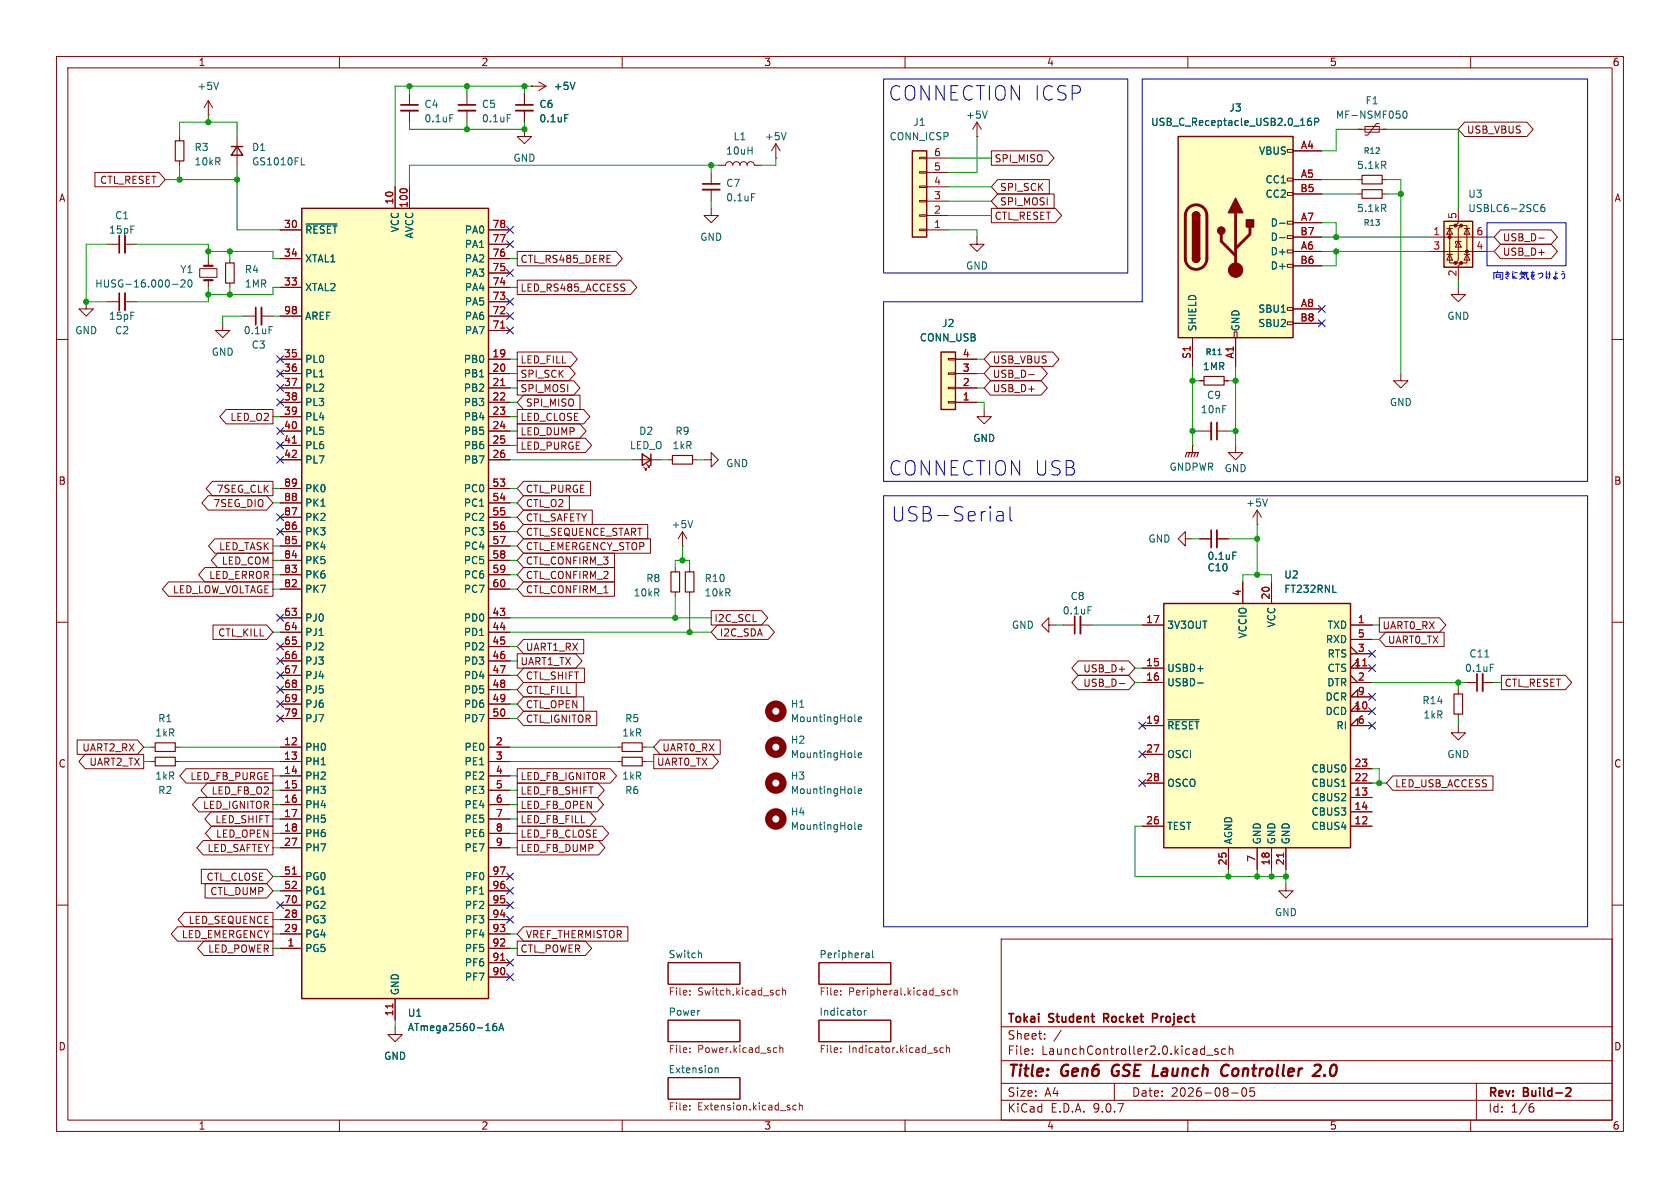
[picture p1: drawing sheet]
<svg xmlns="http://www.w3.org/2000/svg" width="297mm" height="210mm" viewBox="0 0 297 210" stroke-linecap="round" stroke-linejoin="round" font-family="sans-serif">
<g fill="none" stroke="#840000" stroke-width=".18">
<path d="M10 10h277v190h-277zM12 12h273v186h-273zM60 10v2M110 10v2M160 10v2M210 10v2M260 10v2M125.7 36.8v1.3h1.3l-1.3 1.3-1.2-1.3h1.2M127 29.2h1.3a.64 .64 0 0 1 .6-.6 .64 .64 0 0 1 .6 .6 .64 .64 0 0 1 .7-.6 .64 .64 0 0 1 .6 .6 .64 .64 0 0 1 .6-.6 .64 .64 0 0 1 .7 .6 .64 .64 0 0 1 .6-.6 .64 .64 0 0 1 .6 .6h1.3M137.2 27.9h.1M137.2 25.4l-.8 1.3M137.2 25.4l.7 1.3"/>
<path d="M137.2 25.4v2.5M240 34.3h.8M244.3 34.3h.8M19 53.3h2.1M22.1 53.3h2M35.3 47.5h3.1v1.5h-3.1zM36.8 45.7v1.3M36.8 49.5v1.3M40.6 45.7v.8M40.6 50v.8M43.2 55.9h2M46.2 55.9h2.1"/>
<path d="M10 60h2M212.1 67.3h.8M212.1 76.2h2M215.1 76.2h2.1M216.4 67.3h.8M285 60h2M111.8 81.3h5M113.8 82.6l.5 .5h-.3h.3v-.3M114.3 82l.5 .6h-.2h.2v-.3M118.1 81.3h.8M120.6 96.5h.1M120.6 94l-.7 1.3"/>
<path d="M120.6 94l.8 1.3M120.6 94v2.5M122.4 81.3h.8M222.2 92.7h.1M222.2 90.2l-.7 1.2M222.2 90.2l.8 1.2M222.2 90.2v2.5M10 110h2M285 110h2M10 160h2M118.1 170.2h12.7v3.8h-12.7zM144.8 170.2h12.7v3.8h-12.7z"/>
<path d="M177 166h108v32h-108zM285 160h2M60 198v2M110 198v2M118.1 180.3h12.7v3.9h-12.7zM118.1 190.5h12.7v3.8h-12.7zM144.8 180.3h12.7v3.9h-12.7zM160 198v2M177 194.5h108M177 191.5h108M177 187.5h108M177 181.5h108"/>
<path d="M182.5 186.3v.1M182.5 185.5v.1M184.7 183.6v.1M184.7 182.8v.1M187.6 182.1l-1.3 2M197 191.5v3M210 198v2M213.3 186.5h1.2M215.3 185.5l-.3-.1-.3 .2 .1 .2 .5 .2v.3h-.6M216.7 185.5l-.5-.1-.2 .3v.4l.1 .2h.6M217.3 185.5l.2-.1 .4 .1 .1 .9M217.3 184.9v1.5"/>
<path d="M217.7 193.2h1.2M219.7 192.4l.2-.1a.81 .81 0 0 1 .6 .6 .81 .81 0 0 1-.3 .8l-.2 .1a.81 .81 0 0 1-.3-1.4zM221.7 192.3h-.7v.7l.2-.1h.5l.1 .3-.1 .5-.2 .1-.5-.1M260 198v2M261 191.5v6.5M270.6 195.7h.4l.2 .3-.1 .5-.5 .1M271 195.1l-.4 .1"/>
</g>
<path d="M21.1 51.8v3.1M45.2 54.4v3M215.1 74.7v3M195.1 180h.6M195.7 179.2h-.6v1.5M204.5 179.3l-.7-.1v1.5M204.5 179.9l-.7 .1M277.1 192.3l.5 .1 .1 .3-.9 1.1h.9" fill="none" stroke="#840000" stroke-width=".3"/>
<path d="M196.8 188.5a1.27 1.27 0 0 0 0 1.6M217 190a.73 .73 0 0 1-.8 .1M217.2 188.4a.69 .69 0 0 0-1 .1M232.7 188.2h.5a.45 .45 0 0 1 .3 .6l-.2 .3-1.2 1.1h1.2M234.2 190l.1 .1-.1 .1M234.2 190l-.1 .1 .1 .1M234.2 190v.2" fill="none" stroke="#840000" stroke-width=".4"/>
<g fill="none" stroke="#006464" stroke-width=".18">
<path d="M139 23.4l-.4 1.3M244.6 36.8l.4 .6M244.9 36.3v.4M30.5 50.3h1M32 49.6l.5-.1 .2 .3-.8 .9h.8M33.3 49.6l.2-.1a.68 .68 0 0 1 .5 .6 .68 .68 0 0 1-.5 .6l-.2-.1-.1-.3zM47.6 57.7h.6M215.3 62.7h.6M122.5 92l-.5 1.3M224.1 88.2l-.5 1.3M123.7 168.5l.3 .1v.7M152.1 178.7l.2 .2-.2 .5"/>
<path d="M152.8 178.6v.9M153.2 178.6l-.4 .3M153.2 168.5h.3l.1 .1v.7M153.6 169.2l-.4 .1M153.6 168.8h-.4M154.3 168v1.1l.1 .2M126.4 188.8v.8M126.4 188.9l.2-.1h.3l.1 .8"/>
</g>
<g fill="none" stroke="#725600" stroke-width=".18">
<path d="M122 175.8v.1M122 175.1v.1M137.3 175.8h.5M137.3 175.1h.5M138.3 175.2l.2-.1h.3l.1 .8M138.3 174.6v1.3M148.6 175.1v.1M148.6 175.8v.1M166.8 175.5l.2 .2-.2 .2M166.8 175.1h.2M168.1 175.1h-.4l-.2 .2 .1 .5h.5M168.6 175.2l.2-.1h.3l.1 .8"/>
<path d="M168.6 174.6v1.3M122 185.3v.1M122 185.9v.2M122 195.4v.2M122 196.1v.1M137.2 185.2l.1 .1M137.3 186l-.1 .1M137.9 185.3l.1-.1 .3 .1 .1 .8M137.9 184.8v1.3M140.8 195.4h-.4l-.2 .2 .1 .6h.5M141.3 195.5l.2-.1h.3l.1 .8M141.3 194.9v1.3"/>
<path d="M148.6 185.9v.2M148.6 185.3v.1M165.6 185.7v.3M166.8 185.3l-.4-.1-.2 .3 .1 .5h.5M167.3 185.3l.2-.1 .3 .1 .1 .8M167.3 184.8v1.3"/>
</g>
<path d="M22.1 51.8v3.1M46.2 54.4v3M214.1 74.7v3" fill="none" stroke="#840000" stroke-width=".33"/>
<path d="M240.8 33.5h3.5v1.6h-3.5zM39.9 46.5h1.5v3.5h-1.5zM212.9 66.5h3.5v1.6h-3.5zM118.9 80.5h3.5v1.5h-3.5z" fill="none" stroke="#840000" stroke-width=".2"/>
<path d="M113.5 80.3l1.6 1-1.6 1zM115.1 80.3v2" fill="none" stroke="#840000" stroke-width=".25"/>
<path d="M36.1 49.5h1.5M36.1 47h1.5" fill="none" stroke="#840000" stroke-width=".38"/>
<path d="M255.3 39.1h5v8.1h-5z" fill="#ffffc2"/>
<g fill="#840000" stroke="#840000" stroke-width=".18">
<circle cx="256.3" cy="41.9" r=".25"/>
<circle cx="257.3" cy="39.9" r=".25"/>
<circle cx="257.3" cy="46.5" r=".25"/>
<circle cx="258.3" cy="39.9" r=".25"/>
<circle cx="258.3" cy="46.5" r=".25"/>
<circle cx="259.3" cy="44.4" r=".25"/>
</g>
<g fill="none" stroke="#840000" stroke-width=".18">
<path d="M240 31.8h.8M244.3 31.8h.8M257.3 39.9h-1v6.6h1M257.8 36.8v2.6l-.5 .5h1l-.5 .5v5.6l-.5 .5h1l-.5 .5v2.5M258.3 39.9h1v6.6h-1M19 43.2h2.1M22.1 43.2h2M252.7 41.9h10.2M252.7 44.5h10.2M255.8 45h1M255.8 40.4h1M256.3 40.4l.5 1h-1z"/>
<path d="M256.3 45l.5 1h-1zM257.8 42.7l.5 1h-1zM258.3 42.7h-1v.4M258.8 45h1M258.8 40.4h1M259.3 40.4l.5 1h-1zM259.3 45l.5 1h-1zM174 72.4v1.3h1.3l-1.3 1.2-1.3-1.2h1.3"/>
</g>
<path d="M255.3 39.1h5v8.1h-5z" fill="none" stroke="#840000" stroke-width=".25"/>
<path d="M244.6 29.2l.4 .6M244.9 28.6v.5M273 36.1l-.4 .1a.86 .86 0 0 0 0 1.2l.5-.1v-.4l-.2-.3-.4 .1-.1 .2" fill="none" stroke="#006464" stroke-width=".18"/>
<path d="M21.1 41.7v3" fill="none" stroke="#840000" stroke-width=".3"/>
<path d="M22.1 41.7v3" fill="none" stroke="#840000" stroke-width=".33"/>
<path d="M240.8 31h3.5v1.5h-3.5z" fill="none" stroke="#840000" stroke-width=".2"/>
<path d="M208.3 24.1h20.3v35.6h-20.3z" fill="#ffffc2"/>
<g fill="none" stroke="#840000" stroke-width=".18">
<path d="M227.6 26.4h1v.5h-1zM227.6 31.5h1v.5h-1zM227.6 34h1v.5h-1zM227.6 39.1h1v.5h-1zM228.6 26.7h5.1M228.6 31.8h5.1M228.6 34.3h5.1M228.6 39.4h5.1M240 22.9h5.1M241.3 22.4h2.5v1h-2.5zM243.8 21.8h-.5l-1.5 2.1h-.5M210.8 59.7v5.1"/>
<path d="M218.2 58.7h.5v1h-.5zM218.4 59.7v5.1M227.6 41.7h1v.5h-1zM227.6 44.2h1v.5h-1zM227.6 46.7h1v.5h-1zM227.6 54.4h1v.5h-1zM227.6 56.9h1v.5h-1zM228.6 41.9h5.1M228.6 44.5h5.1M228.6 47h5.1M228.6 54.6h5.1M228.6 57.2h5.1"/>
</g>
<path d="M208.3 24.1h20.3v35.6h-20.3zM210.8 38.1a.64 .64 0 0 1 .7-.6 .64 .64 0 0 1 .6 .6M210.8 45.7a.64 .64 0 0 0 .7 .7 .64 .64 0 0 0 .6-.7" fill="none" stroke="#840000" stroke-width=".25"/>
<path d="M210.1 36.8a1.9 1.9 0 0 1 2.1-.5 1.9 1.9 0 0 1 1.2 1.8v7.6a1.91 1.91 0 0 1-1.9 1.9 1.91 1.91 0 0 1-2-1.9l.1-7.7 .1-.7zM218.4 37.6v10.2M215.9 41.4v1.3l2.5 2.5M221 40.1v1.3l-2.6 2.5" fill="none" stroke="#840000" stroke-width=".51"/>
<g fill="#840000" stroke="#840000" stroke-width=".25">
<path d="M210.8 38.1h1.3v7.6h-1.3z"/>
<path d="M211 37.7a.64 .64 0 0 1 .7-.2 .64 .64 0 0 1 .4 .6h-1.3z"/>
<path d="M210.8 45.7h1.3a.64 .64 0 0 1-.6 .7 .64 .64 0 0 1-.7-.7z"/>
<path d="M218.4 35.1l1.3 2.5h-2.5z"/>
<path d="M220.3 38.9h1.3v1.2h-1.3z"/>
<circle cx="215.9" cy="40.8" r=".63"/>
</g>
<circle cx="218.4" cy="47.8" r="1.27" fill="#840000" stroke="#840000" stroke-width=".18"/>
<path d="M248.1 19.8l.2-.2a.68 .68 0 0 1 .5 .7 .68 .68 0 0 1-.5 .6l-.2-.1-.1-.4zM226.2 39.5h1M231.7 20.9l-.3 .1a.86 .86 0 0 0 0 1.2l.4-.2 .1-.4-.3-.2h-.3l-.2 .2M232.4 21.6l.6-.1 .1-.2v-.3l-.7-.1v1.3M226.2 42h1M151.1 127.4l.2 .2M151.1 133.7l.2 .2M151.7 127.2l.6-.2v-.2l-.4-.1-.2 .2 .1 .6h.5M151.7 133.5l.6-.1v-.3h-.4l-.2 .2 .1 .6h.5M151.7 139.9l.6-.2v-.2l-.4-.1-.2 .2 .1 .6h.5M151.1 140.1l.2 .2" fill="none" stroke="#006464" stroke-width=".18"/>
<g fill="none" stroke="#840000" stroke-width="1.3">
<circle cx="137.2" cy="125.7" r="1.27"/>
<circle cx="137.2" cy="132.1" r="1.27"/>
<circle cx="137.2" cy="138.4" r="1.27"/>
</g>
<path d="M166.4 62.2h2.5v10.2h-2.5z" fill="#ffffc2"/>
<path d="M166.4 62.2h2.5v10.2h-2.5z" fill="none" stroke="#840000" stroke-width=".25"/>
<g fill="none" stroke="#840000" stroke-width=".18">
<path d="M39.4 57.2v1.2h1.2l-1.2 1.3-1.3-1.3h1.3M167.6 71h1.3v.2h-1.3zM167.6 68.5h1.3v.2h-1.3zM167.6 65.9h1.3v.3h-1.3zM167.6 63.4h1.3v.2h-1.3zM168.9 71.1h3.8M168.9 68.6h3.8M168.9 66h3.8M168.9 63.5h3.8M209.5 95.3v-1.3l-1.2 1.3 1.2 1.2v-1.2h1.3M188 110.5h2M191 110.5h2"/>
<path d="M259.1 120.7h2M262.1 120.7h2.1"/>
</g>
<path d="M190 109v3M261.1 119.1v3.1" fill="none" stroke="#840000" stroke-width=".3"/>
<path d="M191 109v3M262.1 119.1v3.1" fill="none" stroke="#840000" stroke-width=".33"/>
<path d="M192.4 107.3h.6M262.5 116.1h.7M263.5 117.4h.6" fill="none" stroke="#006464" stroke-width=".18"/>
<path d="M205.7 106.7h33.1v43.2h-33.1z" fill="#ffffc2"/>
<path d="M205.7 106.7h33.1v43.2h-33.1z" fill="none" stroke="#840000" stroke-width=".25"/>
<g fill="none" stroke="#840000" stroke-width=".18">
<path d="M201.9 110.5h3.8M201.9 118.1h3.8M219.7 102.9v3.8M224.8 102.9v3.8M238.8 110.5h3.8M238.8 113h3.8M238.8 115.6h3.8M238.8 114.3l1.2 1.3M238.8 119.4l1.2 1.3M240 118.1v-1.3l-1.2 1.3h3.8M201.9 120.7h3.8M201.9 128.3h3.8"/>
<path d="M201.9 133.4h3.8M201.9 138.4h3.8M238.8 120.7h3.8M238.8 138.4h3.8M238.8 135.9h3.8M240 123.2v-1.3l-1.2 1.3h3.8M240 125.7v-1.2l-1.2 1.2h3.8M240 128.3v-1.3l-1.2 1.3h3.8M201.9 146.1h3.8M217.2 149.9v3.8M222.2 149.9v3.8M224.8 149.9v3.8"/>
<path d="M227.3 149.9v3.8M238.8 146.1h3.8M238.8 141h3.8M238.8 143.5h3.8"/>
</g>
<path d="M235.6 104.7h.6M206.5 127.2h5.5M211.7 120.7h1" fill="none" stroke="#006464" stroke-width=".18"/>
<path d="M240.9 117.7h.7M226.9 150.8v.7" fill="none" stroke="#a90000" stroke-width=".18"/>
<path d="M161.3 26.7h2.5v15.2h-2.5z" fill="#ffffc2"/>
<path d="M40.9 25.9h2M41.9 25.9l1 1.5h-2zM161.3 26.7h2.5v15.2h-2.5z" fill="none" stroke="#840000" stroke-width=".25"/>
<g fill="none" stroke="#840000" stroke-width=".18">
<path d="M36.8 17.8l-.7 1.3M36.8 17.8l.8 1.3M36.8 17.8v2.5M72.4 16.5v2M72.4 19.6v2M31.7 24.1v.8M31.7 28.4v.8M36.8 20.3h.1M41.9 24.1v5.1M125.7 30.5v2M125.7 33.5v2.1M162.6 38h1.2v.2h-1.2z"/>
<path d="M162.6 35.4h1.2v.3h-1.2zM162.6 32.9h1.2v.2h-1.2zM162.6 30.4h1.2v.2h-1.2zM162.6 27.8h1.2v.3h-1.2zM163.8 38.1h3.8M163.8 35.6h3.8M163.8 33h3.8M163.8 30.5h3.8M163.8 27.9h3.8M172.7 24.1h.1M172.7 21.6l-.7 1.3M172.7 21.6l.8 1.3"/>
<path d="M172.7 21.6v2.5M162.6 40.5h1.2v.3h-1.2zM163.8 40.6h3.8M172.7 41.9v1.3h1.3l-1.3 1.3-1.3-1.3h1.3M124.5 81.3h1.2v-1.3l1.3 1.3-1.3 1.3v-1.3M212.1 95.3h2M215.1 95.3h2.1M119.4 100.3v.8M119.4 104.6v.8M109.2 132.1h.8M109.2 134.6h.8M113.5 132.1h.8"/>
<path d="M113.5 134.6h.8M257.8 128.3v1.2h1.3l-1.3 1.3-1.3-1.3h1.3M257.8 121.9v.8M257.8 126.2v.8M227.3 156.2v1.3h1.3l-1.3 1.3-1.2-1.3h1.2M69.8 181.6v1.3h1.3l-1.3 1.3-1.2-1.3h1.2"/>
</g>
<circle cx="137.2" cy="144.8" r="1.27" fill="none" stroke="#840000" stroke-width="1.3"/>
<path d="M38.6 14.5l-.4 1.3M174.5 19.6l-.4 1.3M53.3 29.2h.6M79.5 20.3h.6M132.9 34.2h.6M217.9 97.6h.7M151.1 146.4l.2 .2M151.7 146.2l.6-.1v-.3h-.4l-.2 .2 .1 .6h.5" fill="none" stroke="#006464" stroke-width=".18"/>
<path d="M31 24.9h1.5v3.5h-1.5zM118.6 101.1h1.5v3.5h-1.5zM110 131.3h3.5v1.5h-3.5zM110 133.9h3.5v1.5h-3.5zM257 122.7h1.6v3.5h-1.6z" fill="none" stroke="#840000" stroke-width=".2"/>
<path d="M70.9 18.5h3M124.2 32.5h3.1M214.1 93.7v3.1" fill="none" stroke="#840000" stroke-width=".3"/>
<path d="M70.9 19.6h3M124.2 33.5h3.1M215.1 93.7v3.1" fill="none" stroke="#840000" stroke-width=".33"/>
<path d="M53.3 36.8h33.1v139.7h-33.1z" fill="#ffffc2"/>
<path d="M53.3 36.8h33.1v139.7h-33.1z" fill="none" stroke="#840000" stroke-width=".25"/>
<g fill="none" stroke="#840000" stroke-width=".18">
<path d="M82.5 16.5v2M82.5 19.6v2M92.7 16.5v2M92.7 19.6v2M94 15.2h.1M94 15.2h2.5M95.2 14.5l1.3 .7M96.5 15.2l-1.3 .8M16.8 30.5h11.3l1.1 1.3-1.1 1.2h-11.3zM69.8 33v3.8M72.4 33v3.8M92.7 22.9v1.2h1.3l-1.3 1.3-1.3-1.3h1.3"/>
<path d="M175.3 26.7h9.9l1.2 1.2-1.2 1.3h-9.9zM175.3 36.8h11.3l1.1 1.3-1.1 1.3h-11.3zM176.4 34.3h10v2.5h-10l-1.1-1.2zM176.4 31.7h9.1v2.6h-9.1l-1.1-1.3zM228.6 26.7h5.1M228.6 31.8h5.1M228.6 34.3h5.1M228.6 39.4h5.1M258.9 21.6h11l1.1 1.3-1.1 1.2h-11l-1.1-1.2zM15.2 53.3v1.3h1.3l-1.3 1.3-1.2-1.3h1.2M49.5 40.6h3.8M49.5 45.7h3.8"/>
<path d="M49.5 50.8h3.8M49.5 55.9h3.8M86.4 40.6h3.8M86.4 45.7h3.8M86.4 50.8h3.8M86.4 55.9h3.8M86.4 43.2h3.8M86.4 48.3h3.8M86.4 53.3h3.8M86.4 58.4h3.8M91.4 44.4h17.5l1.1 1.3-1.1 1.3h-17.5zM91.4 49.5h20.1l1.1 1.3-1.1 1.3h-20.1z"/>
<path d="M210.8 59.7v5.1M218.4 59.7v5.1M228.6 41.9h5.1M228.6 44.5h5.1M228.6 47h5.1M228.6 54.6h5.1M228.6 57.2h5.1M257.8 50.8v1.3h1.3l-1.3 1.2-1.3-1.2h1.3M265.3 40.6h8.9l1.1 1.3-1.1 1.3h-8.9l-1.1-1.3zM265.3 43.2h8.9l1.1 1.3-1.1 1.2h-8.9l-1.1-1.2zM272 42.1h1M40 72.4h8.3v2.5h-8.3l-1.1-1.2z"/>
<path d="M49.5 63.5h3.8M49.5 66h3.8M49.5 68.6h3.8M49.5 71.1h3.8M49.5 73.7h3.8M49.5 76.2h3.8M49.5 78.7h3.8M86.4 63.5h3.8M86.4 66h3.8M86.4 68.6h3.8M86.4 71.1h3.8M86.4 73.7h3.8"/>
<path d="M86.4 76.2h3.8M86.4 78.7h3.8M91.4 77.5h12.1l1.1 1.2-1.1 1.3h-12.1zM91.4 74.9h11.1l1.1 1.3-1.1 1.3h-11.1zM91.4 72.4h11.8l1.1 1.3-1.1 1.2h-11.8zM91.4 62.2h9.5l1.1 1.3-1.1 1.3h-9.5zM91.4 67.3h10l1.1 1.3-1.1 1.3h-10zM91.4 64.8h9.2l1.1 1.2-1.1 1.3h-9.2zM92.6 69.8h9.9v2.6h-9.9l-1.2-1.3zM168.9 63.5h3.8M168.9 66h3.8M168.9 68.6h3.8"/>
<path d="M168.9 71.1h3.8M175.1 64.8h9l1.1 1.2-1.1 1.3h-9l-1.1-1.3zM175.1 62.2h11l1.1 1.3-1.1 1.3h-11l-1.1-1.3zM175.1 67.3h9l1.1 1.3-1.1 1.3h-9l-1.1-1.3zM181.9 66.2h.9M210.8 78.7h.1M210.8 78.7v1.3M212.1 67.3h.8M216.4 67.3h.8M218.4 78.7v1.3h1.3l-1.3 1.3-1.2-1.3h1.2M247.6 66v1.3h1.3l-1.3 1.3-1.2-1.3h1.2M36.8 87.6h10.3l1.2 1.3-1.2 1.3h-10.3l-1.1-1.3z"/>
<path d="M37.6 85.1h10.7v2.5h-10.7l-1.2-1.2zM38 95.2h10.3v2.6h-10.3l-1.1-1.3zM38.5 97.8h9.8v2.5h-9.8l-1.2-1.2zM49.5 81.3h3.8M49.5 86.4h3.8M49.5 88.9h3.8M49.5 91.4h3.8M49.5 94h3.8M49.5 96.5h3.8M49.5 99.1h3.8M86.4 81.3h3.8M86.4 86.4h3.8"/>
<path d="M86.4 88.9h3.8M86.4 91.4h3.8M86.4 94h3.8M86.4 96.5h3.8M86.4 99.1h3.8M92.6 92.7h21.9v2.6h-21.9l-1.2-1.3zM92.6 87.6h8.1v2.6h-8.1l-1.2-1.3zM92.6 95.2h22.4v2.6h-22.4l-1.2-1.3zM92.6 97.8h16v2.5h-16l-1.2-1.2zM92.6 85.1h11.8v2.5h-11.8l-1.2-1.2zM92.6 90.2h12.1v2.5h-12.1l-1.2-1.3zM212.1 95.3h2"/>
<path d="M215.1 95.3h2.1M29.8 102.9h18.5v2.5h-18.5l-1.1-1.3zM36.2 100.3h12.1v2.6h-12.1l-1.1-1.3zM37.7 110.5h9.4l1.2 1.3-1.2 1.2h-9.4zM49.5 101.6h3.8M49.5 104.1h3.8M49.5 109.2h3.8M49.5 111.8h3.8M49.5 114.3h3.8M49.5 116.8h3.8M49.5 119.4h3.8M86.4 101.6h3.8"/>
<path d="M86.4 104.1h3.8M86.4 109.2h3.8M86.4 111.8h3.8M86.4 114.3h3.8M86.4 116.8h3.8M86.4 119.4h3.8M91.4 115.6h10.4l1.1 1.2-1.1 1.3h-10.4zM92.6 118.1h10.7v2.6h-10.7l-1.2-1.3zM92.6 102.9h16v2.5h-16l-1.2-1.3zM92.6 100.3h16v2.6h-16l-1.2-1.3zM92.6 113h10.6v2.6h-10.6l-1.2-1.3zM121.9 100.3v.8"/>
<path d="M121.9 104.6v.8M125.7 107.9h8.9l1.1 1.3-1.1 1.3h-8.9zM126.8 110.5h9l1.1 1.3-1.1 1.2h-9l-1.1-1.2zM185.4 110.5v-1.3l-1.3 1.3 1.3 1.3v-1.3h1.3M190.6 119.4h8.9l1.2 1.3-1.2 1.2h-8.9l-1.1-1.2zM190.6 116.8h8.9l1.2 1.3-1.2 1.3h-8.9l-1.1-1.3zM201.9 110.5h3.8M201.9 118.1h3.8M219.7 102.9v3.8M224.8 102.9v3.8M238.8 110.5h3.8M238.8 113h3.8"/>
<path d="M238.8 115.6h3.8M238.8 114.3l1.2 1.3M238.8 119.4l1.2 1.3M240 118.1v-1.3l-1.2 1.3h3.8M243.8 109.2h10.7l1.1 1.3-1.1 1.3h-10.7zM245 111.8h10.3v2.5h-10.3l-1.2-1.3zM265.4 119.4h11.3l1.2 1.3-1.2 1.2h-11.3zM13.6 130.8h10.7l1.1 1.3-1.1 1.3h-10.7zM15.1 133.3h10.3v2.6h-10.3l-1.2-1.3zM26.7 132.1h.7M26.7 134.6h.7M31 132.1h.7"/>
<path d="M31 134.6h.7M32.9 135.9h15.4v2.5h-15.4l-1.1-1.2zM36.6 138.4h11.7v2.6h-11.7l-1.1-1.3zM49.5 121.9h3.8M49.5 124.5h3.8M49.5 127h3.8M49.5 132.1h3.8M49.5 134.6h3.8M49.5 137.2h3.8M49.5 139.7h3.8M86.4 121.9h3.8M86.4 124.5h3.8"/>
<path d="M86.4 127h3.8M86.4 132.1h3.8M86.4 134.6h3.8M86.4 137.2h3.8M86.4 139.7h3.8M91.4 135.9h16.5l1.1 1.3-1.1 1.2h-16.5zM91.4 138.4h14.3l1.1 1.3-1.1 1.3h-14.3zM92.6 120.6h9.3v2.6h-9.3l-1.2-1.3zM92.6 123.2h10.6v2.5h-10.6l-1.2-1.2zM92.6 125.7h12.9v2.6h-12.9l-1.2-1.3zM115.6 133.3h10.3l1.1 1.3-1.1 1.3h-10.3zM116.7 130.8h10.6v2.6h-10.6l-1.1-1.3z"/>
<path d="M197.9 120.8h.9M201.9 120.7h3.8M201.9 128.3h3.8M201.9 133.4h3.8M201.9 138.4h3.8M238.8 120.7h3.8M238.8 138.4h3.8M238.8 135.9h3.8M240 123.2v-1.3l-1.2 1.3h3.8M240 125.7v-1.2l-1.2 1.2h3.8M240 128.3v-1.3l-1.2 1.3h3.8M246.2 137.2h17.7v2.5h-17.7l-1.1-1.3z"/>
<path d="M35.1 141h13.2v2.5h-13.2l-1.1-1.3zM35.6 153.7h11.5l1.2 1.2-1.2 1.3h-11.5zM35.9 148.6h12.4v2.5h-12.4l-1.1-1.2zM36.3 156.2h10.8l1.2 1.3-1.2 1.3h-10.8zM37.3 143.5h11v2.6h-11l-1.1-1.3zM37.4 146h10.9v2.6h-10.9l-1.1-1.3zM49.5 142.2h3.8M49.5 144.8h3.8M49.5 147.3h3.8M49.5 149.9h3.8M49.5 154.9h3.8M49.5 157.5h3.8"/>
<path d="M86.4 142.2h3.8M86.4 144.8h3.8M86.4 147.3h3.8M86.4 149.9h3.8M86.4 154.9h3.8M86.4 157.5h3.8M91.4 146h15.1l1.1 1.3-1.1 1.3h-15.1zM91.4 148.6h14.4l1.1 1.3-1.1 1.2h-14.4zM91.4 141h14.2l1.1 1.2-1.1 1.3h-14.2zM91.4 143.5h12.9l1.1 1.3-1.1 1.3h-12.9zM201.9 146.1h3.8M217.2 149.9v3.8"/>
<path d="M222.2 149.9v3.8M224.8 149.9v3.8M227.3 149.9v3.8M238.8 146.1h3.8M238.8 141h3.8M238.8 143.5h3.8M31.4 163.8h16.9v2.6h-16.9l-1.1-1.3zM32.6 161.3h15.7v2.5h-15.7l-1.1-1.2zM36 166.4h12.3v2.5h-12.3l-1.1-1.3zM49.5 160h3.8M49.5 162.6h3.8M49.5 165.1h3.8"/>
<path d="M49.5 167.6h3.8M69.8 176.5v3.8M86.4 160h3.8M86.4 162.6h3.8M86.4 165.1h3.8M86.4 167.6h3.8M86.4 170.2h3.8M86.4 172.7h3.8M91.4 166.4h12.1l1.1 1.2-1.1 1.3h-12.1zM92.6 163.8h18.4v2.6h-18.4l-1.2-1.3z"/>
</g>
<g fill="none" stroke="#006464" stroke-width=".18">
<path d="M101.7 14.5l-.5 1.3M54.1 39.6h5.5M89.7 20.3h.6M99.8 20.3h.6M226.2 39.5h1M231.7 20.9l-.3 .1a.86 .86 0 0 0 0 1.2l.4-.2 .1-.4-.3-.2h-.3l-.2 .2M232.4 21.6l.6-.1 .1-.2v-.3l-.7-.1v1.3M226.2 42h1M215.3 62.7h.6M217.9 97.6h.7M235.6 104.7h.6M206.5 127.2h5.5"/>
<path d="M211.7 120.7h1M87.7 180.9l-.4 .1a.86 .86 0 0 0 0 1.2l.5-.1v-.5l-.2-.2h-.3l-.2 .2M88.2 182.2l.4-1.3 .4 1.3M88.3 181.8h.6"/>
</g>
<path d="M88.5 58h.7M51.7 78.3h.7M88.5 68.2h.7M240.9 117.7h.7M51.7 154.5h.7M226.9 150.8v.7M69.4 177.5v.7M88.5 169.8h.7" fill="none" stroke="#a90000" stroke-width=".18"/>
<path d="M209.5 80.8l.3-.8h2l-.2 .8M210.3 80l-.2 .8M210.8 80l-.2 .8M211.3 80l-.2 .8M121.2 101.1h1.5v3.5h-1.5zM27.4 131.3h3.6v1.5h-3.6zM27.4 133.9h3.6v1.5h-3.6z" fill="none" stroke="#840000" stroke-width=".2"/>
<path d="M81 18.5h3.1M91.2 18.5h3" fill="none" stroke="#840000" stroke-width=".3"/>
<path d="M81 19.6h3.1M91.2 19.6h3" fill="none" stroke="#840000" stroke-width=".33"/>
<g fill="none" stroke="#0000c2" stroke-width=".18">
<path d="M156.2 14h43.2v34.3h-43.2zM262.9 39.4h14v7.6h-14zM156.2 53.3h45.7v-39.3h78.8v71.1h-124.5zM264.1 49.4v-1.2h1.6v1.2h-.5M264.5 49h.7v-.4h-.7v.5M264.8 47.9l-.2 .3M266.2 48.9v.2l.4 .2M266.4 48l.2 .9h-.1M266.7 48.1l-.5 .2M266.9 48.4l-.7 .2M267.5 48v1.2l.1-.4M267.8 48.2h.4"/>
<path d="M267.8 48.9v.3h.4M268.8 48.6h1.1l.1 .8h.2l.1-.2M268.9 48.1h1.2M268.9 48.8l.5 .2 .2 .3M269 48.3h1M269 48l-.4 .4M269.5 48.7l-.4 .4-.5 .3M270.7 48.2h.5M271 48l-.3 .9 .2-.4 .2 .5M271.4 48.6l-.6 .4 .2 .4h.3M271.9 48.4l.6-.1a.39 .39 0 0 1 .2 .6l-.6 .3M273.4 48v1.2l.1-.3"/>
<path d="M273.7 48.4h.4M273.9 48a1.39 1.39 0 0 1-.1 1.3M275 48v1.4l-.3-.2 .1-.3 .6 .3M275.3 48.3l-.3 .1M276 48.5l.4-.2 .2 .2-.1 .7-.3 .1M276.2 48l.3 .1M156.2 87.6h124.5v76.2h-124.5zM176.3 90.5l.2-.1 .7 .1 .2 .3v1.3M177.4 91l-.9 .1a.5 .5 0 0 0-.4 .5 .5 .5 0 0 0 .4 .5l.9-.1M178.6 89.6v2.1l.3 .4"/>
</g>
<g fill="none" stroke="#009600" stroke-width=".18">
<path d="M72.4 15.2v1.3M82.5 15.2v1.3M92.7 15.2v1.3M94 15.2h-24.2v17.8M29.2 31.8h12.7M31.7 24.1v-2.5h10.2v2.5M31.7 29.2v2.6M36.8 20.3v1.3M41.9 29.2v11.4h7.6M72.4 21.6v1.3h20.3v-1.3M82.5 21.6v1.3M125.7 29.2v1.3"/>
<path d="M125.7 35.6v1.2M127 29.2h-54.6v3.8M137.2 27.9v1.3h-2.6M167.6 38.1h7.7M167.6 33h7.7M167.6 27.9h7.7M167.6 35.6h7.7M172.7 24.1v6.4h-5.1M233.7 39.4h2.5v2.5M233.7 34.3h6.3M233.7 31.8h6.3M240 22.9h-3.8v3.8h-2.5"/>
<path d="M245.1 31.8h2.5v34.2M245.1 34.3h2.5M245.1 22.9h12.7v13.9M19 43.2h-3.8v10.1h3.8M24.1 43.2h12.7v2.5M36.8 44.5h11.5v1.2h1.2M36.8 50.8v2.5h-12.7M40.6 44.5v1.2M40.6 50.8v1.3M43.2 55.9h-3.8v1.3M48.3 55.9h1.2M49.5 50.8h-1.2v1.3h-11.5"/>
<path d="M90.2 50.8h1.2M90.2 45.7h1.2M167.6 40.6h5.1v1.3M233.7 44.5h19M233.7 41.9h19M236.2 44.5v2.5h-2.5M257.8 49.5v1.3M262.9 44.5h1.3M262.9 41.9h1.3M48.3 73.7h1.2M90.2 76.2h1.2M90.2 71.1h1.2"/>
<path d="M90.2 63.5h1.2M90.2 66h1.2M90.2 68.6h1.2M90.2 73.7h1.2M90.2 78.7h1.2M172.7 71.1h1.3v1.3M172.7 63.5h1.3M172.7 66h1.3M172.7 68.6h1.3M210.8 67.3h1.3M210.8 64.8v13.9M210.8 76.2h1.3"/>
<path d="M217.2 67.3h1.2M217.2 76.2h1.2M218.4 64.8v13.9M48.3 99.1h1.2M48.3 96.5h1.2M48.3 88.9h1.2M48.3 86.4h1.2M90.2 81.3h21.6M90.2 99.1h1.2M90.2 96.5h1.2M90.2 88.9h1.2M90.2 86.4h1.2"/>
<path d="M90.2 94h1.2M90.2 91.4h1.2M116.8 81.3h1.3M120.6 96.5v2.6M123.2 81.3h1.3M210.8 95.3h1.3M217.2 95.3h5M222.2 92.7v8.9M48.3 101.6h1.2M48.3 104.1h1.2M48.3 111.8h1.2M90.2 101.6h1.2"/>
<path d="M90.2 116.8h1.2M90.2 114.3h1.2M90.2 104.1h1.2M90.2 119.4h1.2M90.2 111.8h35.5M90.2 109.2h35.5M119.4 100.3v-1.2h2.5v1.2M119.4 105.4v3.8M121.9 105.4v6.4M186.7 110.5h1.3M193 110.5h8.9M200.7 118.1h1.2"/>
<path d="M219.7 102.9v-1.3h5.1v1.3M242.6 110.5h1.2M242.6 113h1.2M25.4 132.1h1.3M25.4 134.6h1.3M31.7 132.1h17.8M31.7 134.6h17.8M48.3 139.7h1.2M48.3 137.2h1.2M90.2 124.5h1.2M90.2 127h1.2M90.2 121.9h1.2"/>
<path d="M90.2 139.7h1.2M90.2 137.2h1.2M90.2 132.1h19M90.2 134.6h19M114.3 132.1h1.3M114.3 134.6h1.3M200.7 120.7h1.2M242.6 120.7h16.5M242.6 135.9h1.2v2.5M242.6 138.4h2.5M257.8 120.7v1.2M257.8 127v1.3"/>
<path d="M264.2 120.7h1.2M48.3 154.9h1.2M48.3 144.8h1.2M48.3 147.3h1.2M48.3 142.2h1.2M48.3 157.5h1.2M48.3 149.9h1.2M90.2 144.8h1.2M90.2 147.3h1.2M90.2 142.2h1.2M90.2 149.9h1.2M201.9 146.1h-1.2v8.8h26.6"/>
<path d="M217.2 153.7v1.2M222.2 153.7v1.2M224.8 153.7v1.2M227.3 153.7v2.5M48.3 167.6h1.2M48.3 165.1h1.2M48.3 162.6h1.2M90.2 167.6h1.2M90.2 165.1h1.2M69.8 180.3v1.3"/>
</g>
<g fill="none" stroke="#000084" stroke-width=".18">
<path d="M89.6 42.6l1.2 1.2M89.6 57.8l1.2 1.2M89.6 52.7l1.2 1.2M89.6 55.3l1.2 1.2M89.6 47.7l1.2 1.2M89.6 40l1.2 1.2M90.8 40l-1.2 1.2M90.8 52.7l-1.2 1.2M90.8 42.6l-1.2 1.2M90.8 57.8l-1.2 1.2M90.8 55.3l-1.2 1.2M90.8 47.7l-1.2 1.2"/>
<path d="M233.1 56.5l1.2 1.3M233.1 54l1.2 1.2M234.3 56.5l-1.2 1.3M234.3 54l-1.2 1.2M48.9 70.5l1.2 1.2M48.9 68l1.2 1.2M48.9 78.1l1.2 1.2M48.9 75.6l1.2 1.2M48.9 62.9l1.2 1.2M48.9 65.4l1.2 1.2M50.1 70.5l-1.2 1.2M50.1 68l-1.2 1.2"/>
<path d="M50.1 78.1l-1.2 1.2M50.1 75.6l-1.2 1.2M50.1 62.9l-1.2 1.2M50.1 65.4l-1.2 1.2M48.9 80.7l1.2 1.2M48.9 93.4l1.2 1.2M48.9 90.8l1.2 1.2M50.1 80.7l-1.2 1.2M50.1 93.4l-1.2 1.2M50.1 90.8l-1.2 1.2M48.9 108.6l1.2 1.2M48.9 118.8l1.2 1.2"/>
<path d="M48.9 113.7l1.2 1.2M48.9 116.2l1.2 1.2M50.1 108.6l-1.2 1.2M50.1 118.8l-1.2 1.2M50.1 113.7l-1.2 1.2M50.1 116.2l-1.2 1.2M242 117.5l1.2 1.2M242 115l1.2 1.2M243.2 117.5l-1.2 1.2M243.2 115l-1.2 1.2M48.9 123.9l1.2 1.2M48.9 126.4l1.2 1.2"/>
<path d="M48.9 121.3l1.2 1.2M50.1 123.9l-1.2 1.2M50.1 126.4l-1.2 1.2M50.1 121.3l-1.2 1.2M201.3 132.7l1.2 1.3M201.3 127.7l1.2 1.2M201.3 137.8l1.2 1.2M202.5 132.7l-1.2 1.3M202.5 127.7l-1.2 1.2M202.5 137.8l-1.2 1.2M242 122.6l1.2 1.2M242 125.1l1.2 1.2"/>
<path d="M242 127.7l1.2 1.2M243.2 122.6l-1.2 1.2M243.2 125.1l-1.2 1.2M243.2 127.7l-1.2 1.2M48.9 159.4l1.2 1.2M50.1 159.4l-1.2 1.2M89.6 154.3l1.2 1.2M89.6 156.9l1.2 1.2M89.6 159.4l1.2 1.2M90.8 154.3l-1.2 1.2M90.8 156.9l-1.2 1.2M90.8 159.4l-1.2 1.2"/>
<path d="M89.6 169.6l1.2 1.2M89.6 162l1.2 1.2M89.6 172.1l1.2 1.2M90.8 169.6l-1.2 1.2M90.8 162l-1.2 1.2M90.8 172.1l-1.2 1.2"/>
</g>
<g fill="#009600" stroke="#009600" stroke-width=".18">
<circle cx="218.4" cy="67.3" r=".46"/>
<circle cx="210.8" cy="76.2" r=".46"/>
<circle cx="218.4" cy="76.2" r=".46"/>
<circle cx="210.8" cy="67.3" r=".46"/>
<circle cx="92.7" cy="15.2" r=".46"/>
<circle cx="92.7" cy="22.9" r=".46"/>
<circle cx="217.2" cy="154.9" r=".46"/>
<circle cx="222.2" cy="154.9" r=".46"/>
<circle cx="227.3" cy="154.9" r=".46"/>
<circle cx="224.8" cy="154.9" r=".46"/>
<circle cx="222.2" cy="101.6" r=".46"/>
<circle cx="222.2" cy="95.3" r=".46"/>
<circle cx="119.4" cy="109.2" r=".46"/>
<circle cx="121.9" cy="111.8" r=".46"/>
<circle cx="120.6" cy="99.1" r=".46"/>
<circle cx="247.6" cy="34.3" r=".46"/>
<circle cx="236.2" cy="44.5" r=".46"/>
<circle cx="236.2" cy="41.9" r=".46"/>
<circle cx="257.8" cy="120.7" r=".46"/>
<circle cx="243.8" cy="138.4" r=".46"/>
<circle cx="15.2" cy="53.3" r=".46"/>
<circle cx="40.6" cy="44.5" r=".46"/>
<circle cx="36.8" cy="44.5" r=".46"/>
<circle cx="40.6" cy="52.1" r=".46"/>
<circle cx="36.8" cy="52.1" r=".46"/>
<circle cx="41.9" cy="31.8" r=".46"/>
<circle cx="31.7" cy="31.8" r=".46"/>
<circle cx="36.8" cy="21.6" r=".46"/>
<circle cx="82.5" cy="22.9" r=".46"/>
<circle cx="72.4" cy="15.2" r=".46"/>
<circle cx="82.5" cy="15.2" r=".46"/>
<circle cx="125.7" cy="29.2" r=".46"/>
</g>
<g font-size="3.5" fill="#0000c2">
<text x="157" y="18">CONNECTION ICSP</text>
<text x="157.1" y="84.3">CONNECTION USB</text>
<text x="157.5" y="92.4">USB-Serial</text>
</g>
<g font-size="2.8" fill="#840000">
<text x="178" y="190.9">Title:</text>
<text x="187.7" y="190.9">Gen6</text>
<text x="197.4" y="190.9">GSE Launch</text>
<text x="218.3" y="190.9">Controller</text>
<text x="235.5" y="190.9">2.0</text>
</g>
<g font-size="2.1" fill="#840000">
<text x="178" y="184">Sheet:</text>
<text x="178" y="181.2">Tokai</text>
<text x="185.5" y="181.2">Student</text>
<text x="195.8" y="181.2">Rocket</text>
<text x="205" y="181.2">Project</text>
<text x="178" y="186.7">File:</text>
<text x="184.1" y="186.7">LaunchController2.0.kicad_sch</text>
<text x="178" y="196.9">KiCad</text>
<text x="178" y="194.1">Size:</text>
<text x="184.7" y="194.1">A4</text>
<text x="185.7" y="196.9">E.D.A.</text>
<text x="193.3" y="196.9">9.0.7</text>
<text x="200" y="194.1">Date:</text>
<text x="207" y="194.1">2026-08-05</text>
<text x="263" y="194.3">Rev:</text>
<text x="263" y="196.9">Id:</text>
<text x="267.1" y="196.9">1/6</text>
<text x="269.4" y="194.3">Build-2</text>
</g>
<g font-size="1.8" fill="#840000">
<text x="35" y="11.9">1</text>
<text x="85" y="11.9">2</text>
<text x="135" y="11.9">3</text>
<text x="185" y="11.9">4</text>
<text x="235" y="11.9">5</text>
<text x="285" y="11.9">6</text>
<text x="259.2" y="23.8">USB_VBUS</text>
<text x="175.7" y="28.9">SPI_MISO</text>
<text x="10.3" y="35.9">A</text>
<text x="17.6" y="32.7">CTL_RESET</text>
<text x="176.7" y="34">SPI_SCK</text>
<text x="285.3" y="35.9">A</text>
<text x="175.7" y="39.1">CTL_RESET</text>
<text x="176.7" y="36.5">SPI_MOSI</text>
<text x="91.9" y="46.7">CTL_RS485_DERE</text>
<text x="265.6" y="42.9">USB_D-</text>
<text x="265.6" y="45.4">USB_D+</text>
<text x="91.9" y="51.8">LED_RS485_ACCESS</text>
<text x="91.9" y="64.5">LED_FILL</text>
<text x="175.4" y="64.5">USB_VBUS</text>
<text x="91.9" y="69.5">SPI_MOSI</text>
<text x="91.9" y="67">SPI_SCK</text>
<text x="175.4" y="67">USB_D-</text>
<text x="175.4" y="69.5">USB_D+</text>
<text x="40.6" y="74.6">LED_O2</text>
<text x="91.9" y="77.2">LED_DUMP</text>
<text x="91.9" y="74.6">LED_CLOSE</text>
<text x="92.9" y="72.1">SPI_MISO</text>
<text x="91.9" y="79.7">LED_PURGE</text>
<text x="10.3" y="85.9">B</text>
<text x="37.6" y="89.9">7SEG_DIO</text>
<text x="38.2" y="87.3">7SEG_CLK</text>
<text x="92.9" y="89.9">CTL_O2</text>
<text x="92.9" y="87.3">CTL_PURGE</text>
<text x="285.3" y="85.9">B</text>
<text x="92.9" y="94.9">CTL_SEQUENCE_START</text>
<text x="92.9" y="92.4">CTL_SAFETY</text>
<text x="38.6" y="97.5">LED_TASK</text>
<text x="39.1" y="100">LED_COM</text>
<text x="92.9" y="97.5">CTL_EMERGENCY_STOP</text>
<text x="92.9" y="100">CTL_CONFIRM_3</text>
<text x="30.5" y="105.1">LED_LOW_VOLTAGE</text>
<text x="36.9" y="102.6">LED_ERROR</text>
<text x="92.9" y="105.1">CTL_CONFIRM_1</text>
<text x="92.9" y="102.6">CTL_CONFIRM_2</text>
<text x="38.5" y="112.7">CTL_KILL</text>
<text x="126.2" y="110.2">I2C_SCL</text>
<text x="127.2" y="112.7">I2C_SDA</text>
<text x="244.3" y="111.4">UART0_RX</text>
<text x="245.3" y="114">UART0_TX</text>
<text x="91.9" y="117.8">UART1_TX</text>
<text x="92.9" y="115.3">UART1_RX</text>
<text x="191.4" y="119.1">USB_D+</text>
<text x="92.9" y="120.3">CTL_SHIFT</text>
<text x="92.9" y="122.9">CTL_FILL</text>
<text x="92.9" y="125.4">CTL_OPEN</text>
<text x="191.4" y="121.6">USB_D-</text>
<text x="265.9" y="121.6">CTL_RESET</text>
<text x="92.9" y="128">CTL_IGNITOR</text>
<text x="10.3" y="135.9">C</text>
<text x="14.5" y="133">UART2_RX</text>
<text x="15.7" y="135.6">UART2_TX</text>
<text x="116" y="135.6">UART0_TX</text>
<text x="117" y="133">UART0_RX</text>
<text x="285.3" y="135.9">C</text>
<text x="33.6" y="138.1">LED_FB_PURGE</text>
<text x="35.8" y="143.2">LED_IGNITOR</text>
<text x="37.3" y="140.7">LED_FB_O2</text>
<text x="91.9" y="143.2">LED_FB_OPEN</text>
<text x="91.9" y="138.1">LED_FB_IGNITOR</text>
<text x="91.9" y="140.7">LED_FB_SHIFT</text>
<text x="246.5" y="139.4">LED_USB_ACCESS</text>
<text x="38" y="145.7">LED_SHIFT</text>
<text x="38.1" y="148.3">LED_OPEN</text>
<text x="91.9" y="148.3">LED_FB_CLOSE</text>
<text x="91.9" y="145.7">LED_FB_FILL</text>
<text x="36.4" y="155.9">CTL_CLOSE</text>
<text x="36.6" y="150.8">LED_SAFTEY</text>
<text x="91.9" y="150.8">LED_FB_DUMP</text>
<text x="37.1" y="158.4">CTL_DUMP</text>
<text x="32" y="166.1">LED_EMERGENCY</text>
<text x="33.2" y="163.5">LED_SEQUENCE</text>
<text x="92.9" y="166.1">VREF_THERMISTOR</text>
<text x="36.7" y="168.6">LED_POWER</text>
<text x="91.9" y="168.6">CTL_POWER</text>
<text x="10.3" y="185.9">D</text>
<text x="285.3" y="185.9">D</text>
<text x="35" y="199.9">1</text>
<text x="85" y="199.9">2</text>
<text x="135" y="199.9">3</text>
<text x="185" y="199.9">4</text>
<text x="235" y="199.9">5</text>
<text x="285" y="199.9">6</text>
</g>
<g font-size="1.8" fill="#006464">
<text x="34.8" y="16.1">+5V</text>
<text x="97.8" y="16.1">+5V</text>
<text x="74.9" y="19.3">C4</text>
<text x="74.9" y="21.8">0.1uF</text>
<text x="85.1" y="19.3">C5</text>
<text x="85.1" y="21.8">0.1uF</text>
<text x="95.3" y="19.3">C6</text>
<text x="95.3" y="21.8">0.1uF</text>
<text x="161.4" y="22.5">J1</text>
<text x="170.7" y="21.2">+5V</text>
<text x="203.4" y="22.5">USB_C_Receptacle_USB2.0_16P</text>
<text x="217.2" y="19.9">J3</text>
<text x="236.1" y="21.2">MF-NSMF050</text>
<text x="241.3" y="18.6">F1</text>
<text x="34.3" y="26.9">R3</text>
<text x="34.3" y="29.4">10kR</text>
<text x="44.5" y="26.9">D1</text>
<text x="44.5" y="29.4">GS1010FL</text>
<text x="90.7" y="28.8">GND</text>
<text x="128.3" y="27.5">10uH</text>
<text x="129.6" y="25">L1</text>
<text x="135.1" y="25">+5V</text>
<text x="157.2" y="25">CONN_ICSP</text>
<text x="222.5" y="27.5">VBUS</text>
<text x="128.3" y="33.3">C7</text>
<text x="128.3" y="35.8">0.1uF</text>
<text x="223.6" y="32.6">CC1</text>
<text x="223.6" y="35.2">CC2</text>
<text x="239.8" y="30.1">5.1kR</text>
<text x="259.5" y="35.2">U3</text>
<text x="19.2" y="41.5">15pF</text>
<text x="20.3" y="39">C1</text>
<text x="53.8" y="41.5">~{RESET}</text>
<text x="70.7" y="41.2" transform="rotate(-90 70.7 41.2)">VCC</text>
<text x="82.1" y="41.5">PA0</text>
<text x="224.5" y="40.2">D-</text>
<text x="239.8" y="37.7">5.1kR</text>
<text x="259.5" y="37.7">USBLC6-2SC6</text>
<text x="53.8" y="46.6">XTAL1</text>
<text x="73.3" y="42.3" transform="rotate(-90 73.3 42.3)">AVCC</text>
<text x="82.1" y="44">PA1</text>
<text x="82.1" y="46.6">PA2</text>
<text x="123.7" y="42.8">GND</text>
<text x="170.7" y="47.9">GND</text>
<text x="224.5" y="42.8">D-</text>
<text x="224.5" y="45.3">D+</text>
<text x="224.5" y="47.9">D+</text>
<text x="16.7" y="51">HUSG-16.000-20</text>
<text x="31.8" y="48.5">Y1</text>
<text x="43.2" y="48.5">R4</text>
<text x="43.2" y="51">1MR</text>
<text x="53.8" y="51.7">XTAL2</text>
<text x="82.1" y="49.1">PA3</text>
<text x="82.1" y="51.7">PA4</text>
<text x="13.2" y="59.3">GND</text>
<text x="19.2" y="56.7">15pF</text>
<text x="20.2" y="59.3">C2</text>
<text x="43" y="59.3">0.1uF</text>
<text x="53.8" y="56.7">AREF</text>
<text x="82.1" y="54.2">PA5</text>
<text x="82.1" y="56.7">PA6</text>
<text x="82.1" y="59.3">PA7</text>
<text x="166.4" y="58">J2</text>
<text x="211.7" y="58.7" transform="rotate(-90 211.7 58.7)">SHIELD</text>
<text x="219.3" y="58.7" transform="rotate(-90 219.3 58.7)">GND</text>
<text x="222.4" y="55.5">SBU1</text>
<text x="222.4" y="58">SBU2</text>
<text x="255.8" y="56.7">GND</text>
<text x="37.3" y="63.1">GND</text>
<text x="44.4" y="61.8">C3</text>
<text x="53.8" y="64.4">PL0</text>
<text x="81.9" y="64.4">PB0</text>
<text x="162.5" y="60.6">CONN_USB</text>
<text x="212.6" y="65.6">1MR</text>
<text x="53.8" y="66.9">PL1</text>
<text x="53.8" y="69.4">PL2</text>
<text x="53.8" y="72">PL3</text>
<text x="81.9" y="66.9">PB1</text>
<text x="81.9" y="69.4">PB2</text>
<text x="81.9" y="72">PB3</text>
<text x="213.3" y="70.7">C9</text>
<text x="245.6" y="72">GND</text>
<text x="53.8" y="74.5">PL4</text>
<text x="53.8" y="77.1">PL5</text>
<text x="81.9" y="74.5">PB4</text>
<text x="81.9" y="77.1">PB5</text>
<text x="112.9" y="77.1">D2</text>
<text x="119.3" y="77.1">R9</text>
<text x="212.2" y="73.3">10nF</text>
<text x="53.8" y="79.6">PL6</text>
<text x="53.8" y="82.1">PL7</text>
<text x="81.9" y="79.6">PB6</text>
<text x="81.9" y="82.1">PB7</text>
<text x="111.3" y="79.6">LED_O</text>
<text x="118.8" y="79.6">1kR</text>
<text x="128.3" y="82.8">GND</text>
<text x="172" y="78.3">GND</text>
<text x="206.7" y="83.4">GNDPWR</text>
<text x="216.4" y="83.7">GND</text>
<text x="53.8" y="87.2">PK0</text>
<text x="53.8" y="89.8">PK1</text>
<text x="81.9" y="87.2">PC0</text>
<text x="81.9" y="89.8">PC1</text>
<text x="220.2" y="89.8">+5V</text>
<text x="53.8" y="92.3">PK2</text>
<text x="53.8" y="94.8">PK3</text>
<text x="81.9" y="92.3">PC2</text>
<text x="81.9" y="94.8">PC3</text>
<text x="118.6" y="93.6">+5V</text>
<text x="53.8" y="97.4">PK4</text>
<text x="53.8" y="99.9">PK5</text>
<text x="81.9" y="97.4">PC4</text>
<text x="81.9" y="99.9">PC5</text>
<text x="202.9" y="96.1">GND</text>
<text x="213.4" y="101.2">C10</text>
<text x="213.4" y="99.2">0.1uF</text>
<text x="53.8" y="102.5">PK6</text>
<text x="53.8" y="105">PK7</text>
<text x="81.9" y="102.5">PC6</text>
<text x="81.9" y="105">PC7</text>
<text x="111.9" y="105.6">10kR</text>
<text x="114.1" y="103.1">R8</text>
<text x="124.5" y="105.6">10kR</text>
<text x="124.5" y="103.1">R10</text>
<text x="189.2" y="106.3">C8</text>
<text x="226.9" y="105">FT232RNL</text>
<text x="226.9" y="102.5">U2</text>
<text x="53.8" y="110.1">PJ0</text>
<text x="53.8" y="112.6">PJ1</text>
<text x="81.9" y="110.1">PD0</text>
<text x="81.9" y="112.6">PD1</text>
<text x="178.8" y="111.4">GND</text>
<text x="187.8" y="108.8">0.1uF</text>
<text x="206.2" y="111.4">3V3OUT</text>
<text x="220.6" y="113" transform="rotate(-90 220.6 113)">VCCIO</text>
<text x="225.7" y="111" transform="rotate(-90 225.7 111)">VCC</text>
<text x="234.3" y="113.9">RXD</text>
<text x="234.6" y="111.4">TXD</text>
<text x="53.8" y="115.2">PJ2</text>
<text x="53.8" y="117.7">PJ3</text>
<text x="81.9" y="115.2">PD2</text>
<text x="81.9" y="117.7">PD3</text>
<text x="206.2" y="119">USBD+</text>
<text x="234.6" y="116.4">RTS</text>
<text x="234.6" y="119">CTS</text>
<text x="258.9" y="119">0.1uF</text>
<text x="259.7" y="116.4">C11</text>
<text x="53.8" y="120.2">PJ4</text>
<text x="53.8" y="122.8">PJ5</text>
<text x="53.8" y="125.3">PJ6</text>
<text x="81.9" y="120.2">PD4</text>
<text x="81.9" y="122.8">PD5</text>
<text x="81.9" y="125.3">PD6</text>
<text x="139.7" y="125.3">H1</text>
<text x="206.2" y="121.5">USBD-</text>
<text x="234.2" y="124.1">DCR</text>
<text x="234.5" y="121.5">DTR</text>
<text x="251.4" y="124.7">R14</text>
<text x="27.4" y="130.4">1kR</text>
<text x="27.9" y="127.9">R1</text>
<text x="53.8" y="127.9">PJ7</text>
<text x="81.9" y="127.9">PD7</text>
<text x="109.9" y="130.4">1kR</text>
<text x="110.4" y="127.9">R5</text>
<text x="139.7" y="127.9">MountingHole</text>
<text x="139.7" y="131.7">H2</text>
<text x="206.2" y="129.1">~{RESET}</text>
<text x="234.2" y="126.6">DCD</text>
<text x="236.2" y="129.1">RI</text>
<text x="251.5" y="127.2">1kR</text>
<text x="53.8" y="132.9">PH0</text>
<text x="53.8" y="135.5">PH1</text>
<text x="82" y="132.9">PE0</text>
<text x="82" y="135.5">PE1</text>
<text x="139.7" y="134.2">MountingHole</text>
<text x="206.2" y="134.2">OSCI</text>
<text x="231.8" y="136.8">CBUS0</text>
<text x="255.8" y="134.2">GND</text>
<text x="27.4" y="138">1kR</text>
<text x="27.9" y="140.6">R2</text>
<text x="53.8" y="138">PH2</text>
<text x="53.8" y="140.6">PH3</text>
<text x="53.8" y="143.1">PH4</text>
<text x="82" y="138">PE2</text>
<text x="82" y="140.6">PE3</text>
<text x="82" y="143.1">PE4</text>
<text x="109.9" y="138">1kR</text>
<text x="110.4" y="140.6">R6</text>
<text x="139.7" y="138">H3</text>
<text x="139.7" y="140.6">MountingHole</text>
<text x="206.2" y="139.3">OSCO</text>
<text x="231.8" y="139.3">CBUS1</text>
<text x="231.8" y="141.8">CBUS2</text>
<text x="53.8" y="145.6">PH5</text>
<text x="53.8" y="148.2">PH6</text>
<text x="82" y="145.6">PE5</text>
<text x="82" y="148.2">PE6</text>
<text x="139.7" y="144.4">H4</text>
<text x="139.7" y="146.9">MountingHole</text>
<text x="206.2" y="146.9">TEST</text>
<text x="218" y="149.4" transform="rotate(-90 218 149.4)">AGND</text>
<text x="223.1" y="149.4" transform="rotate(-90 223.1 149.4)">GND</text>
<text x="225.7" y="149.4" transform="rotate(-90 225.7 149.4)">GND</text>
<text x="228.2" y="149.4" transform="rotate(-90 228.2 149.4)">GND</text>
<text x="231.8" y="144.4">CBUS3</text>
<text x="231.8" y="146.9">CBUS4</text>
<text x="53.8" y="150.7">PH7</text>
<text x="53.8" y="155.8">PG0</text>
<text x="82" y="150.7">PE7</text>
<text x="82.1" y="155.8">PF0</text>
<text x="53.8" y="158.3">PG1</text>
<text x="53.8" y="160.9">PG2</text>
<text x="82.1" y="158.3">PF1</text>
<text x="82.1" y="160.9">PF2</text>
<text x="53.8" y="163.4">PG3</text>
<text x="53.8" y="166">PG4</text>
<text x="82.1" y="163.4">PF3</text>
<text x="82.1" y="166">PF4</text>
<text x="225.3" y="162.2">GND</text>
<text x="53.8" y="168.5">PG5</text>
<text x="82.1" y="168.5">PF5</text>
<text x="82.1" y="171">PF6</text>
<text x="82.1" y="173.6">PF7</text>
<text x="118.1" y="169.5">Switch</text>
<text x="144.8" y="169.5">Peripheral</text>
<text x="70.7" y="176" transform="rotate(-90 70.7 176)">GND</text>
<text x="72" y="179.9">U1</text>
<text x="118.1" y="179.6">Power</text>
<text x="144.8" y="179.6">Indicator</text>
<text x="72" y="182.5">ATmega2560-16A</text>
<text x="67.8" y="187.6">GND</text>
<text x="118.1" y="189.8">Extension</text>
</g>
<g font-size="1.8" fill="#a90000">
<text x="165" y="27.7">6</text>
<text x="229.9" y="26.4">A4</text>
<text x="165" y="35.3">3</text>
<text x="165" y="32.8">4</text>
<text x="165" y="30.2">5</text>
<text x="229.8" y="34">B5</text>
<text x="229.9" y="31.5">A5</text>
<text x="50.1" y="40.4">30</text>
<text x="69.6" y="36.2" transform="rotate(-90 69.6 36.2)">10</text>
<text x="72.1" y="36.8" transform="rotate(-90 72.1 36.8)">100</text>
<text x="87" y="40.4">78</text>
<text x="165" y="40.4">1</text>
<text x="165" y="37.8">2</text>
<text x="229.8" y="41.7">B7</text>
<text x="229.9" y="39.1">A7</text>
<text x="253.3" y="41.7">1</text>
<text x="257.6" y="38.8" transform="rotate(-90 257.6 38.8)">5</text>
<text x="260.9" y="41.7">6</text>
<text x="50.1" y="45.5">34</text>
<text x="87" y="42.9">77</text>
<text x="87" y="45.5">76</text>
<text x="229.8" y="46.7">B6</text>
<text x="229.9" y="44.2">A6</text>
<text x="253.3" y="44.2">3</text>
<text x="260.9" y="44.2">4</text>
<text x="50.1" y="50.5">33</text>
<text x="87" y="48">75</text>
<text x="87" y="50.5">74</text>
<text x="87" y="53.1">73</text>
<text x="257.6" y="49" transform="rotate(-90 257.6 49)">2</text>
<text x="50.1" y="55.6">98</text>
<text x="87" y="55.6">72</text>
<text x="87" y="58.2">71</text>
<text x="229.8" y="56.9">B8</text>
<text x="229.9" y="54.4">A8</text>
<text x="50.1" y="63.2">35</text>
<text x="50.1" y="65.8">36</text>
<text x="87" y="63.2">19</text>
<text x="87" y="65.8">20</text>
<text x="170.1" y="65.8">3</text>
<text x="170.1" y="63.2">4</text>
<text x="210.6" y="63.5" transform="rotate(-90 210.6 63.5)">S1</text>
<text x="218.2" y="63.5" transform="rotate(-90 218.2 63.5)">A1</text>
<text x="50.1" y="68.3">37</text>
<text x="50.1" y="70.9">38</text>
<text x="87" y="68.3">21</text>
<text x="87" y="70.9">22</text>
<text x="170.1" y="70.9">1</text>
<text x="170.1" y="68.3">2</text>
<text x="50.1" y="73.4">39</text>
<text x="50.1" y="75.9">40</text>
<text x="87" y="73.4">23</text>
<text x="87" y="75.9">24</text>
<text x="50.1" y="78.5">41</text>
<text x="50.1" y="81">42</text>
<text x="87" y="78.5">25</text>
<text x="87" y="81">26</text>
<text x="50.1" y="86.1">89</text>
<text x="50.1" y="88.6">88</text>
<text x="87" y="86.1">53</text>
<text x="87" y="88.6">54</text>
<text x="50.1" y="91.2">87</text>
<text x="50.1" y="93.7">86</text>
<text x="87" y="91.2">55</text>
<text x="87" y="93.7">56</text>
<text x="50.1" y="96.3">85</text>
<text x="50.1" y="98.8">84</text>
<text x="50.1" y="101.3">83</text>
<text x="87" y="96.3">57</text>
<text x="87" y="98.8">58</text>
<text x="87" y="101.3">59</text>
<text x="50.1" y="103.9">82</text>
<text x="87" y="103.9">60</text>
<text x="219.5" y="105.5" transform="rotate(-90 219.5 105.5)">4</text>
<text x="224.5" y="106.1" transform="rotate(-90 224.5 106.1)">20</text>
<text x="50.1" y="109">63</text>
<text x="50.1" y="111.5">64</text>
<text x="87" y="109">43</text>
<text x="87" y="111.5">44</text>
<text x="202.5" y="110.2">17</text>
<text x="240" y="110.2">1</text>
<text x="240" y="112.8">5</text>
<text x="50.1" y="114">65</text>
<text x="50.1" y="116.6">66</text>
<text x="50.1" y="119.1">67</text>
<text x="87" y="114">45</text>
<text x="87" y="116.6">46</text>
<text x="87" y="119.1">47</text>
<text x="202.5" y="117.9">15</text>
<text x="239.4" y="117.9">11</text>
<text x="240" y="115.3">3</text>
<text x="50.1" y="121.7">68</text>
<text x="50.1" y="124.2">69</text>
<text x="87" y="121.7">48</text>
<text x="87" y="124.2">49</text>
<text x="202.5" y="120.4">16</text>
<text x="239.4" y="125.5">10</text>
<text x="240" y="120.4">2</text>
<text x="240" y="122.9">9</text>
<text x="50.1" y="126.7">79</text>
<text x="50.1" y="131.8">12</text>
<text x="87" y="126.7">50</text>
<text x="87.6" y="131.8">2</text>
<text x="202.5" y="128">19</text>
<text x="240" y="128">6</text>
<text x="50.1" y="134.4">13</text>
<text x="50.1" y="136.9">14</text>
<text x="87.6" y="134.4">3</text>
<text x="87.6" y="136.9">4</text>
<text x="202.5" y="133.1">27</text>
<text x="239.4" y="135.6">23</text>
<text x="50.1" y="139.4">15</text>
<text x="50.1" y="142">16</text>
<text x="87.6" y="139.4">5</text>
<text x="87.6" y="142">6</text>
<text x="202.5" y="138.2">28</text>
<text x="239.4" y="138.2">22</text>
<text x="239.4" y="140.7">13</text>
<text x="239.4" y="143.3">14</text>
<text x="50.1" y="144.5">17</text>
<text x="50.1" y="147.1">18</text>
<text x="50.1" y="149.6">27</text>
<text x="87.6" y="144.5">7</text>
<text x="87.6" y="147.1">8</text>
<text x="87.6" y="149.6">9</text>
<text x="202.5" y="145.8">26</text>
<text x="239.4" y="145.8">12</text>
<text x="50.1" y="154.7">51</text>
<text x="87" y="154.7">97</text>
<text x="216.9" y="153.1" transform="rotate(-90 216.9 153.1)">25</text>
<text x="222" y="152.5" transform="rotate(-90 222 152.5)">7</text>
<text x="224.5" y="153.1" transform="rotate(-90 224.5 153.1)">18</text>
<text x="227.1" y="153.1" transform="rotate(-90 227.1 153.1)">21</text>
<text x="50.1" y="157.2">52</text>
<text x="50.1" y="159.8">70</text>
<text x="87" y="157.2">96</text>
<text x="87" y="159.8">95</text>
<text x="50.1" y="162.3">28</text>
<text x="50.1" y="164.8">29</text>
<text x="50.7" y="167.4">1</text>
<text x="87" y="162.3">94</text>
<text x="87" y="164.8">93</text>
<text x="87" y="167.4">92</text>
<text x="87" y="169.9">91</text>
<text x="87" y="172.5">90</text>
<text x="69.6" y="179.7" transform="rotate(-90 69.6 179.7)">11</text>
</g>
<g font-size="1.8" fill="#725600">
<text x="118.1" y="176.3">File:</text>
<text x="123.3" y="176.3">Switch.kicad_sch</text>
<text x="144.8" y="176.3">File:</text>
<text x="150" y="176.3">Peripheral.kicad_sch</text>
<text x="118.1" y="186.5">File:</text>
<text x="123.3" y="186.5">Power.kicad_sch</text>
<text x="144.8" y="186.5">File:</text>
<text x="150" y="186.5">Indicator.kicad_sch</text>
<text x="118.1" y="196.6">File:</text>
<text x="123.3" y="196.6">Extension.kicad_sch</text>
</g>
<g font-size="1.4" fill="#006464">
<text x="241" y="27.4">R12</text>
<text x="241" y="40.1">R13</text>
<text x="213" y="63">R11</text>
</g>
</svg>
